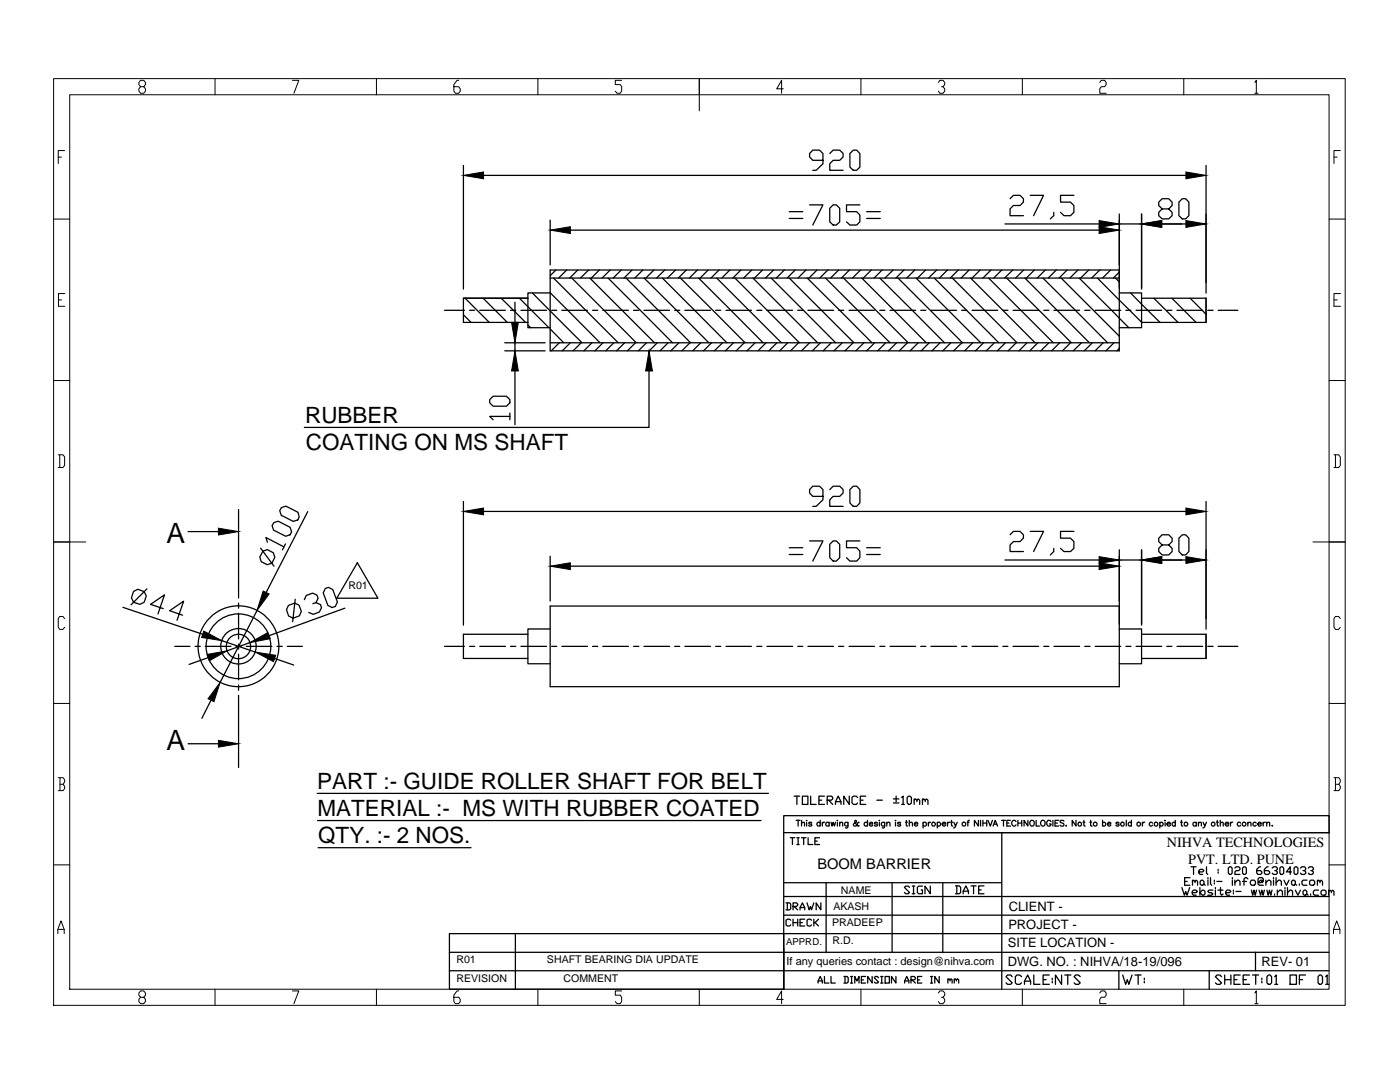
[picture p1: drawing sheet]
<svg xmlns="http://www.w3.org/2000/svg" width="279mm" height="216mm" viewBox="0 0 279 216" stroke-linecap="round" stroke-linejoin="round" font-family="sans-serif">
<!-- layer: 0 -->
<g fill="none" stroke="#000" stroke-width=".25">
<path d="M92.5 33v24.7M96.5 35h140.2M164.2 32h-2l-.6-.7v-.7l.6-.6h1.4l.6 .6v2.1l-1.3 1.3h-.7M165.6 30.6l.7-.6h1.3l.7 .6v.7l-.7 .7h-1.3l-.7 .7v1.3h2.7M169.6 30.6l.7-.6h.7l.6 .6v2.7l-.6 .7h-.7l-.7-.7zM201.6 39.7l.7-.7h1.3l.6 .7v.6l-.6 .7h-1.3l-.7 .7v1.3h2.6M205.6 39h2.7l-2 4M214.3 39h-2.6v1.3h1.9l.7 .7v1.4l-.7 .6h-1.3l-.6-.6M240.7 33v25.5M92.8 59.5l4.8 4.8M96.4 59.5l4.8 4.8M100 59.5l4.9 4.8"/>
<path d="M103.7 59.5l5.8 5.9M105.4 59.5h-12.9v4.8h12.9M106.2 58.4l9.9 10M109.8 43.9v9M109.8 55.5h113.6M110.5 55.5l12.9 12.9M110.9 53.9l-1.1 1.1M113.1 53.9l-1.6 1.6M113.8 45.9h105.6M114.1 55.5l12.9 12.9M115.3 53.9l-1.6 1.6M117.5 53.9l-1.6 1.6"/>
<path d="M117.7 55.5l12.9 12.9M119.6 53.9l-1.6 1.6M121.4 55.5l12.8 12.9M121.8 53.9l-1.6 1.6M124 53.9l-1.6 1.6M125 55.5l12.8 12.9M126.1 53.9l-1.6 1.6M128.3 53.9l-1.6 1.6M128.6 55.5l12.9 12.9M130.5 53.9l-1.6 1.6M132.2 55.5l12.9 12.9M132.7 53.9l-1.7 1.6"/>
<path d="M134.8 53.9l-1.6 1.6M135.8 55.5l12.9 12.9M137 53.9l-1.6 1.6M139.2 53.9l-1.6 1.6M139.4 55.5l12.9 12.9M141.3 53.9l-1.6 1.6M143 55.5l12.9 12.9M143.5 53.9l-1.6 1.6M145.7 53.9l-1.7 1.6M146.7 55.5l12.8 12.9M147.9 53.9l-1.7 1.6M150 53.9l-1.6 1.6"/>
<path d="M150.3 55.5l12.9 12.9M152.2 53.9l-1.6 1.6M153.9 55.5l12.9 12.9M154.4 53.9l-1.6 1.6M156.5 53.9l-1.6 1.6M157.5 55.5l12.9 12.9M157.5 42.2h2.7M157.5 43.6h2.7M158.7 53.9l-1.6 1.6M160.9 53.9l-1.7 1.6M161.1 55.5l12.9 12.9M161.6 40.9h2.6l-2 4"/>
<path d="M163.1 53.9l-1.7 1.6M164.7 55.5l12.9 12.9M165.2 53.9l-1.6 1.6M166.3 40.9h.6l.7 .7v2.7l-.7 .6h-.6l-.7-.6v-2.7zM167.4 53.9l-1.6 1.6M168.3 55.5l13 12.9M169.5 53.9l-1.6 1.6M171.6 40.9h-2.7v1.3h2.1l.6 .7v1.4l-.6 .6h-1.4l-.7-.6M171.7 53.9l-1.6 1.6M172 55.5l12.9 12.9M173 42.2h2.7M173 43.6h2.7"/>
<path d="M173.9 53.9l-1.6 1.6M175.6 55.5l12.9 12.9M176.1 53.9l-1.7 1.6M178.3 53.9l-1.7 1.6M179.2 55.5l12.9 12.9M180.4 53.9l-1.6 1.6M182.6 53.9l-1.6 1.6M182.8 55.5l12.9 12.9M184.7 53.9l-1.6 1.6M186.5 55.5l12.8 12.9M186.9 53.9l-1.6 1.6M189.1 53.9l-1.6 1.6"/>
<path d="M190.1 55.5l12.9 12.9M191.2 53.9l-1.6 1.6M193.4 53.9l-1.6 1.6M193.7 55.5l12.9 12.9M195.6 53.9l-1.6 1.6M197.3 55.5l12.9 12.9M197.8 53.9l-1.6 1.6M199.9 53.9l-1.6 1.6M200.6 44.7h18.8M200.9 55.5l12.9 12.9M202.1 53.9l-1.6 1.6M204.3 53.9l-1.6 1.6"/>
<path d="M204.5 55.5l12.9 12.9M206.4 53.9l-1.6 1.6M208.1 55.5l13 12.9M208.6 53.9l-1.6 1.6M210.3 42.4v.6l-.7 .7M210.8 53.9l-1.6 1.6M211.8 55.5l11.6 11.6M213 53.9l-1.6 1.6M215.1 53.9l-1.6 1.6M215.4 55.5l9.9 9.9M217.3 53.9l-1.6 1.6M219 55.5l8.8 8.8"/>
<path d="M219.5 53.9l-1.6 1.6M221.6 53.9l-1.6 1.6M222.6 55.5l.8 .7M223.4 58.4h4.4v7h-4.4M223.4 42.7v27.3h-113.6v-16.1h113.6M223.4 54.3l-1.2 1.2M223.4 44.7h4.4M225.6 58.4l5.9 5.9M227.8 59.5h12.9v4.8h-12.9M227.8 42.7v15M230.3 59.5l4.8 4.8M231.8 44.7h4.9"/>
<path d="M231.9 41.7l-.6-.7v-.7l.6-.6h1.3l.7 .6v.7l-.7 .7h-1.3l-.6 .7v.6l.6 .7h1.3l.7-.7v-.6l-.7-.7M233.9 59.5l4.8 4.8M235.3 40.3l.7-.6h.6l.7 .6v2.7l-.7 .7h-.6l-.7-.7zM237.5 59.5l3.2 3.2M88.7 61.9h4M92.5 62.8l1.5 1.5M93.7 61.9h1M95.7 61.9h5.2M97.7 79.7l.7-.6h2.7l.7 .6v.7l-.7 .7h-2.7l-.7-.7zM100.7 70h8.1M100.7 68.4h8.1M101.9 61.9h1"/>
<path d="M102.8 60.3v4M102.8 68.4v1.6M102.8 74v10.7M104 61.9h5.1M105.4 64.8l.5 .6M109.8 65.4h-4.4v-7h4.4l9.9 10M109.8 65.6l2.7 2.8M109.8 68.4h113.6M110.1 61.9h1M111.6 68.4l-1.6 1.6M112.1 61.9h5.1M113.8 68.4l-1.6 1.6"/>
<path d="M116 68.4l-1.6 1.6M118.1 68.4l-1.6 1.6M118.3 61.9h1M120.3 61.9h5.1M120.3 68.4l-1.6 1.6M122.5 68.4l-1.6 1.6M124.7 68.4l-1.7 1.6M126.4 61.9h1.1M126.8 68.4l-1.6 1.6M128.5 61.9h5.1M129 68.4l-1.6 1.6M129.5 74v11.3h-68.8"/>
<path d="M131.2 68.4l-1.6 1.6M133.3 68.4l-1.6 1.6M134.6 61.9h1.1M135.5 68.4l-1.6 1.6M136.7 61.9h5.1M137.7 68.4l-1.6 1.6M139.9 68.4l-1.7 1.6M142 68.4l-1.6 1.6M142.8 61.9h1M144.2 68.4l-1.6 1.6M144.9 61.9h5.1M146.4 68.4l-1.6 1.6"/>
<path d="M148.5 68.4l-1.6 1.6M150.7 68.4l-1.6 1.6M151 61.9h1M152.9 68.4l-1.6 1.6M153.1 61.9h5.1M155.1 68.4l-1.7 1.6M157.2 68.4l-1.6 1.6M159.2 61.9h1M159.4 68.4l-1.6 1.6M161.2 61.9h5.2M161.6 68.4l-1.6 1.6M163.7 68.4l-1.6 1.6"/>
<path d="M165.9 68.4l-1.6 1.6M167.4 61.9h1M168.1 68.4l-1.7 1.6M169.4 61.9h5.1M170.3 68.4l-1.7 1.6M172.4 68.4l-1.6 1.6M174.6 68.4l-1.6 1.6M175.6 61.9h1M176.8 68.4l-1.6 1.6M177.6 61.9h5.1M178.9 68.4l-1.6 1.6M181.1 68.4l-1.6 1.6"/>
<path d="M183.2 68.4l-1.6 1.6M183.8 61.9h1M185.4 68.4l-1.6 1.6M185.8 61.9h5.1M187.6 68.4l-1.6 1.6M189.8 68.4l-1.6 1.6M191.9 61.9h1.1M192 68.4l-1.7 1.6M194 61.9h5.1M194.1 68.4l-1.6 1.6M196.3 68.4l-1.6 1.6M198.4 68.4l-1.6 1.6"/>
<path d="M200.1 61.9h1.1M200.6 68.4l-1.6 1.6M202.2 61.9h5.1M202.8 68.4l-1.6 1.6M205 68.4l-1.6 1.6M207.1 68.4l-1.6 1.6M208.3 61.9h1M209.3 68.4l-1.6 1.6M210.3 61.9h5.2M211.5 68.4l-1.6 1.6M213.6 68.4l-1.6 1.6M215.8 68.4l-1.6 1.6"/>
<path d="M216.5 61.9h1M218 68.4l-1.6 1.6M218.6 61.9h5.1M220.2 68.4l-1.6 1.6M222.3 68.4l-1.6 1.6M223.4 69.5l-.5 .5M224.7 61.9h1M226.7 61.9h5.1M227.8 64.3h.1M232.9 61.9h1M234.9 61.9h5.1M241 61.9h1.1"/>
<path d="M243.1 61.9h3.9M101.8 83.1h-4.1l.7 .7M101.8 82.4v1.4M164.2 99h-2l-.6-.6v-.7l.6-.7h1.4l.6 .7v2l-1.3 1.3h-.7M165.6 97.7l.7-.7h1.3l.7 .7v.7l-.7 .6h-1.3l-.7 .7v1.3h2.7M169.6 97.7l.7-.7h.7l.6 .7v2.7l-.6 .6h-.7l-.7-.6zM26.7 118l.8-.4 1.3 .5 .4 .8-.4 1.3-.9 .4-1.2-.4-.5-.9zM29.3 117.5l-3.2 3.2M37.5 106.1h6.1M47.6 101.7v17.6M52 109.4l2.7 3.6M52.5 110l.9-.3 1.2 .6 .2 .9-.5 1.2-1 .3-1.2-.6-.3-.9z"/>
<path d="M53.4 108.2l-.3-.9 3.6 1.8M54.6 104.3l.9-.3 2.4 1.2 .3 .9-.3 .6-.9 .3-2.4-1.2-.3-.9zM56.2 101.3l.9-.3 2.4 1.2 .2 1-.3 .5-.9 .3-2.4-1.2-.3-.9zM57 108.5l-.6 1.2M58.9 119.6l-.5 4.5M60.7 119.7l.4-.9 1.3-.5 .8 .4 .3 .7-.4 .9-.7 .2M61.4 102.1l-8.3 16.1M64.9 117.4l.7-.2 .8 .4 .9 2.5-.4 .9-.6 .2-.9-.4-.9-2.5zM71.3 112.3l4.1 7.1h-8.2zM92.5 100.1v24.6M96.5 102.1h140.2M109.8 111v8.9"/>
<path d="M113.8 113h105.6M157.5 109.3h2.7M157.5 110.6h2.7M161.6 107.9h2.6l-2 4.1M165.6 108.6l.7-.7h.6l.7 .7v2.7l-.7 .7h-.6l-.7-.7zM171.6 107.9h-2.7v1.4h2.1l.6 .7v1.3l-.6 .7h-1.4l-.7-.7M173 109.3h2.7M173 110.6h2.7M200.6 111.7h18.8M201.6 106.7l.7-.7h1.3l.6 .7v.7l-.6 .7h-1.3l-.7 .6v1.4h2.6M205.6 106h2.7l-2 4.1M210.3 109.4v.7l-.7 .6"/>
<path d="M214.3 106h-2.6v1.4h1.9l.7 .7v1.3l-.7 .7h-1.3l-.6-.7M223.4 109.7v27.3h-113.6v-16.1h113.6M223.4 111.7h4.4M227.8 109.7v15M231.8 111.7h4.9M231.9 108.7l-.6-.6v-.7l.6-.7h1.3l.7 .7v.7l-.7 .6h-1.3l-.6 .7v.7l.6 .6h1.3l.7-.6v-.7l-.7-.7M235.3 107.4l.7-.7h.6l.7 .7v2.7l-.7 .6h-.6l-.7-.6zM240.7 100.1v25.4M24.5 121.2l16 5.4M32.6 121.4l-2.6-.8 2.8-1.9-1.3 3.8M34.9 129h3M36.4 122.8l-2.5-.9 2.7-1.9-1.3 3.8"/>
<path d="M38.9 129h1M41 129h5.1M41.6 131.2l-3.9 1.4M42.1 139.7l-1.8 3.6M44.3 127.8l6.7 2.3M47.1 129h1M47.6 120.3v1.1M47.6 122.4v5.1M47.6 128.5v1M47.6 130.5v5.2M47.6 136.7v1M47.6 138.8v14.3"/>
<path d="M49.1 129h5.2M49.9 128.2l-4.6 1.7M51.3 121.8l-7.4 14.4M54.8 131.4l3.8 1.3M55.3 129h1M57.3 129h3.1M57.6 120.8l1.2-.5 .9 .5 .4 1.2-.3 .9-1.3 .4-.9-.4-.4-1.2zM63.1 120.3l.9 .3 .2 .7-.5 .8-1.2 .5-.9-.4M68.8 121.4l-15.1 5.5M88.7 129h4M93.7 129h1M95.7 129h5.2"/>
<path d="M101.9 129h1M104 129h5.1M105.4 126.6h-12.9v4.8h12.9M109.8 125.5h-4.4v6.9h4.4M110.1 129h1M112.1 129h5.1M118.3 129h1M120.3 129h5.1M126.4 129h1.1M128.5 129h5.1M134.6 129h1.1M136.7 129h5.1"/>
<path d="M142.8 129h1M144.9 129h5.1M151 129h1M153.1 129h5.1M159.2 129h1M161.2 129h5.2M167.4 129h1M169.4 129h5.1M175.6 129h1M177.6 129h5.1M183.8 129h1M185.8 129h5.1"/>
<path d="M191.9 129h1.1M194 129h5.1M200.1 129h1.1M202.2 129h5.1M208.3 129h1M210.3 129h5.2M216.5 129h1M218.6 129h5.1M223.4 125.5h4.4v6.9h-4.4M224.7 129h1M226.7 129h5.1M227.8 126.6h12.9v4.8h-12.9"/>
<path d="M232.9 129h1M234.9 129h5.1M241 129h1.1M243.1 129h3.9M37.5 148.4h6.1M63.3 158.3h90.1M158.5 158.9h1.1M159 158.9v1.6M160.1 158.9h1.1v1.6h-1.1zM161.8 158.9v1.6h1.1M163.4 159.7h.6M164.5 158.9h-1.1v1.6h1.1"/>
<path d="M165.1 159.7h.8l.3-.3v-.3l-.3-.2h-.8v1.6M165.4 159.7l.8 .8M166.7 160h1.1M169.5 158.9v1.6l-1.1-1.6v1.6M171.1 159.1l-.2-.2h-.6l-.3 .2v1.1l.3 .3h.6l.2-.3M171.7 159.7h.5M172.8 158.9h-1.1v1.6h1.1M175 159.7h1.1M178.3 159.4h1.1M178.8 158.9v1.1M179.9 159.1l.3-.2v1.6M181 159.1l.3-.2h.3l.3 .2v1.1l-.3 .3h-.3l-.3-.3z"/>
<path d="M182.4 159.7l.3-.3 .3 .3v.3M182.4 159.4v1.1M183 159.7l.2-.3 .3 .3v.8M184.1 159.7l.2-.3 .3 .3v.3M184.1 159.4v1.1M184.6 159.7l.3-.3 .3 .3v.8M63.4 163.7h88.5M63.5 169.1h30.5M156.4 162.8h108.8v3.3h-108.8zM156.4 178.9h108.8M156.4 166.1v31.3M156.4 176.1h43.5"/>
<path d="M157.7 167.2h.9M158.1 167.2v1.3M158.2 166.1h107M158.9 163.7h.8M159 167.2h.5M159 168.5h.5M159.3 163.7v1.1M159.3 167.2v1.3M160 164.3l.2-.2h.3l.1 .7M160 163.7v1.1M160 167.2h.9M160.4 167.2v1.3"/>
<path d="M160.9 163.7h.1M161 164.1v.7M161.3 167.2v1.3h.9M162 164.2l-.2-.1-.4 .1 .6 .3v.3h-.4l-.2-.1M162.6 167.8h.5M163.6 167.2h-1v1.3h1M163.7 164.2a.37 .37 0 0 0-.6 0 .37 .37 0 0 0 0 .5 .37 .37 0 0 0 .6 0M163.7 163.7v1.1M164.1 164.1v.7M164.6 164.1h-.3l-.2 .3M164.9 176.1v13.9M165.5 164.2a.37 .37 0 0 0-.6 0 .37 .37 0 0 0 0 .5 .37 .37 0 0 0 .6 0"/>
<path d="M165.5 164.1v.7M165.8 164.1l.3 .7 .2-.7 .2 .7 .2-.7M166.7 160.5v-.5l.6-1.1 .5 1.1v.5M167.1 163.7h.1M167.1 164.1v.7M167.6 164.3l.2-.2h.3l.1 .7M167.6 164.1v.7M169.2 164.1v.9l-.2 .2h-.3M169.2 164.2a.37 .37 0 0 0-.5 0 .37 .37 0 0 0 0 .5 .37 .37 0 0 0 .5 0M171.4 164.2l-.1-.1a.78 .78 0 0 1-.9 .7l-.1-.3 .6-.6-.1-.2-.2 .2v.2l.5 .7 .3-.1M173.1 164.2a.37 .37 0 0 0-.5 0 .37 .37 0 0 0 0 .5 .37 .37 0 0 0 .5 0M173.1 163.7v1.1"/>
<path d="M173.5 164.4h.6v-.1a.35 .35 0 0 0-.5-.1 .35 .35 0 0 0 0 .5 .35 .35 0 0 0 .5 0M175.1 164.2l-.2-.1-.4 .1 .5 .3v.3h-.3l-.2-.1M175.5 163.7h.1M175.5 164.1v.7M176.6 164.1v.9l-.2 .2h-.3M176.6 164.2a.37 .37 0 0 0-.6 0 .37 .37 0 0 0 0 .5 .37 .37 0 0 0 .6 0M177 164.3l.3-.2h.2l.1 .7M177 164.1v.7M178 176.1v13.9M178.3 160.2h1.1M178.7 163.7h.1M178.7 164.1v.7"/>
<path d="M179.7 164.2l-.2-.1-.4 .1 .6 .3v.3h-.3l-.3-.1M179.9 160.5h.6M180.7 164.1h.4M180.9 163.7v.9v.2h.2M181.5 164.3l.3-.2h.2l.1 .7M181.5 163.7v1.1M181.5 177.1l-.2-.3h-.6l-.2 .3 1 1-.2 .2h-.6l-.2-.2M182.1 176.8h.5M182.1 178.3h.5M182.3 176.8v1.5M182.5 164.4h.7a.38 .38 0 0 0-.5-.2 .38 .38 0 0 0-.2 .5 .38 .38 0 0 0 .5 .1l.2-.1M184.1 176.8h-.8l-.2 .3v1l.2 .2h.8v-.7h-.3"/>
<path d="M184.2 164.2a.37 .37 0 0 1 .6 0 .37 .37 0 0 1 0 .5 .37 .37 0 0 1-.6 0M184.2 164.1v1.1M185.3 164.1v.7M185.7 176.8v1.5l-1.1-1.5v1.5M185.7 164.1h-.3l-.1 .3M187.1 164.2a.37 .37 0 0 1 .5 0 .37 .37 0 0 1 0 .5 .37 .37 0 0 1-.5 0M187.1 164.1v1.1M188 164.4h.7a.34 .34 0 0 0-.3-.4 .34 .34 0 0 0-.4 .4l.2 .4h.3l.2-.1M188.2 176.1v13.9M189.1 164.1v.7M189.6 164.1h-.3l-.2 .3M189.7 164.1h.4"/>
<path d="M189.9 163.7v.9v.2h.2M190.4 164.1l.3 .7 .3-.7M190.7 164.8l-.4 .4M190.7 176.8h.8l.2 .3v1l-.2 .2h-.8M191 176.8v1.5M192.2 178.3v-.5l.6-1 .5 1v.5M192.2 177.8h1.1M193 164.1h.4M193.4 163.7l-.2 .2v.9M193.8 176.8h1M194.3 176.8v1.5M195.3 163.7v1.1l-.8-1.1v1.1"/>
<path d="M195.3 177.6h.5M195.7 163.7v1.1M196.2 163.7v1.1M196.2 164.2h.7M196.4 176.8h-1.1v1.5h1.1M196.9 163.7v1.1M197.2 163.7l.4 1.1 .5-1.1M198.2 164.8l.4-1.1 .5 1.1M198.4 164.5h.5M199.9 163.7h.7M199.9 166.1v31.3M200.3 163.7v1.1"/>
<path d="M200.9 164.2h.5M201.7 163.7h-.8v1.1h.8M202.8 163.9a.44 .44 0 0 0-.5-.2 .44 .44 0 0 0-.4 .4v.3a.44 .44 0 0 0 .4 .4 .44 .44 0 0 0 .5-.2M203.1 164.2h.8M203.1 163.7v1.1M203.9 163.7v1.1M205.1 163.7v1.1l-.7-1.1v1.1M205.6 163.9l.3-.2a.56 .56 0 0 1 .5 .6 .56 .56 0 0 1-.6 .5l-.3-.4zM206.8 163.7v1.1h.7M207.8 163.9l.2-.2a.56 .56 0 0 1 .6 .6 .56 .56 0 0 1-.7 .5l-.2-.4zM209.7 163.9a.44 .44 0 0 0-.4-.2 .44 .44 0 0 0-.4 .4v.3a.42 .42 0 0 0 .4 .4 .42 .42 0 0 0 .4-.4h-.2M210.1 163.7v1.1"/>
<path d="M210.6 164.2h.4M211.3 163.7h-.7v1.1h.7M212.3 163.9l-.2-.2h-.4l-.1 .4 .6 .2 .1 .4-.2 .1-.5-.1M212.7 164.8h.1zM214.7 163.7v1.1l-.7-1.1v1.1M216.1 164.1h.4M216.3 163.7v.9l.1 .2h.2M217.5 164.1h.4M217.7 163.7v1.1h.3M220 164.2a.35 .35 0 0 1 .6 0 .35 .35 0 0 1 0 .5 .35 .35 0 0 1-.6 0M220 163.7v1.1M221 164.4h.7a.34 .34 0 0 0-.4-.4 .34 .34 0 0 0-.3 .4l.2 .4h.3l.2-.1"/>
<path d="M223.3 164.2l-.2-.1-.4 .1 .6 .3v.3h-.4l-.2-.1M224.8 163.7v1.1M225.8 164.2a.35 .35 0 0 0-.5 0 .35 .35 0 0 0 0 .5 .35 .35 0 0 0 .5 0M225.8 163.7v1.1M228 164.1v.7M228.5 164.1h-.3l-.2 .3M230 164.2a.37 .37 0 0 0-.5 0 .37 .37 0 0 0 0 .5 .37 .37 0 0 0 .5 0M231.5 164.2a.37 .37 0 0 1 .5 0 .37 .37 0 0 1 0 .5 .37 .37 0 0 1-.5 0M231.5 164.1v1.1M232.5 163.7h.1M232.5 164.1v.7M232.9 164.4h.7a.38 .38 0 0 0-.5-.2 .38 .38 0 0 0-.2 .5 .38 .38 0 0 0 .6 .1l.1-.1"/>
<path d="M234.6 164.2a.35 .35 0 0 0-.6 0 .35 .35 0 0 0 0 .5 .35 .35 0 0 0 .6 0M234.6 163.7v1.1M235.6 164.1h.4M235.8 163.7v.9v.2h.2M235.9 177.1l.5 1.5 .2-.7 .3 .7 .5-1.5M236.4 175.9h.5M237.5 175.1h-1.1v1.5h1.1M237.7 173h1M237.9 178.1h.8l.3-.2-.3-.3h-.5l-.3 .3v.5l.3 .2h.5M238 175.9l.2-.3 .3 .3v.2M238 175.6v1M238.2 173v1.5"/>
<path d="M238.5 175.9l.2-.3 .3 .3v.7M238.7 164.2a.37 .37 0 0 0-.5 0 .37 .37 0 0 0 0 .5 .37 .37 0 0 0 .5 0M238.7 164.1v.7M239.2 164.3l.3-.2h.2l.1 .7M239.2 164.1v.7M239.3 174h.7l.3-.3-.3-.2h-.5l-.2 .2v.5l.2 .3h.5M239.5 178.1l.5-.5h.2l.3 .3v.5l-.3 .2h-.2zM239.5 177.1v1.5M239.5 175.9l.3-.3h.2l.3 .3v.5l-.3 .2h-.2l-.3-.2zM240.1 164.1l.3 .7 .4-.7M240.3 176.4l.2 .2M240.4 164.8l-.3 .4"/>
<path d="M240.8 173v1.2l.2 .3M241.1 175.1v.3M241.1 175.6v1M241.6 175.1v1.3l.2 .2M242 177.6h-.7l-.3 .3 .3 .2h.5l.2 .3-.2 .2h-.8M242.3 175.6v.3M242.3 176.1v.3M242.6 177.1v.3M242.6 177.6v1M242.8 164.1h.3M242.9 175.9h1M242.9 163.7v.9l.1 .2h.2"/>
<path d="M243.1 177.6h1M243.1 173.5v.2M243.1 174v.2M243.5 164.3l.3-.2h.3v.7M243.5 163.7v1.1M243.6 177.1v1.3l.2 .2 .3-.2M244.5 164.4h.7a.34 .34 0 0 0-.4-.4 .34 .34 0 0 0-.3 .4l.2 .4h.3l.2-.1M244.6 178.1h.8l.2-.2-.2-.3h-.5l-.3 .3v.5l.3 .2h.5M245.1 173.2l.3-.2h.2l.3 .2v1l-.3 .3h-.2l-.3-.3zM245.6 164.1v.7M245.9 175.1v.3M245.9 175.6v1"/>
<path d="M246 164.1h-.3l-.1 .3M246.2 177.6v.3M246.2 178.1v.3M246.5 173.2l.2-.2h.5l.3 .2v.3l-.3 .2h-.5l-.2 .3v.5h1M246.5 176.1l.5-.5h.2l.3 .3v.7M246.5 175.6v1M246.7 177.9h1M247.6 164.2a.37 .37 0 0 0-.6 0 .37 .37 0 0 0 0 .5 .37 .37 0 0 0 .6 0M248 173.2l.2-.2h.3l.2 .2v1l-.2 .3h-.3l-.2-.3zM248 175.9h.8M249 164.3l.3-.2h.3l.1 .7M249 175.4l-.2-.3h-.3l-.2 .3v1.2"/>
<path d="M249 164.1v.7M249.8 177.6l.2 1 .3-1 .2 1 .3-1M249.8 175.6h.5l.3 .3v.5l-.3 .2h-.5l-.3-.2v-.5zM250.7 164.2a.35 .35 0 0 0-.5 0 .35 .35 0 0 0 0 .5 .35 .35 0 0 0 .5 0M251 164.4h.7a.34 .34 0 0 0-.3-.4 .34 .34 0 0 0-.4 .4l.2 .4h.3l.2-.1M251.3 177.6l.3 1 .2-1 .3 1 .2-1M251.6 173h-.3l-.5 .5v.7l.3 .3h.5l.2-.3v-.2l-.2-.3h-.8M251.9 175.9l-.3 .2h-.3v-.2l.3-.3h.3v.5l.2-.2v-.5l-.2-.3h-.6l-.2 .3v1l.2 .2h.8M252.1 164.1v.7M252.5 164.1h-.2l-.2 .3M252.6 176.1l.5-.5h.3l.2 .3v.7M252.6 175.6v1"/>
<path d="M252.8 164.3l.3-.2h.3v.7M252.8 164.1v.7M252.8 177.6l.3 1 .3-1 .2 1 .3-1M253.1 173h-.3l-.5 .5v.7l.3 .3h.5l.3-.3v-.2l-.3-.3h-.8M253.9 164.7v.1zM253.9 173.2l.3-.2h.5l.2 .2v.3l-.2 .2h-.3M254.2 175.1v.3M254.2 175.6v1M254.4 178.4v.2M254.7 173.7l.2 .3v.2l-.2 .3h-.5l-.3-.3M254.7 176.1l.5-.5h.3l.2 .3v.7M254.7 175.1v1.5"/>
<path d="M254.9 178.1l.5-.5h.3l.2 .3v.7M254.9 177.6v1M255.4 173.2l.3-.2h.2l.3 .2v1l-.3 .3h-.2l-.3-.3zM256.2 175.6l.5 1 .5-1M256.4 177.1v.3M256.4 177.6v1M256.9 178.1l.6-.5h.2l.3 .3v.7M256.9 177.1v1.5M257.8 174h-1.1l.8-1v1.5M257.8 175.9l.2-.3h.3l.2 .3v.5l-.2 .2h-.3l-.2-.2zM258.3 173.2l.2-.2h.3l.2 .2v1l-.2 .3h-.3l-.2-.3zM258.5 177.6l.5 1 .5-1"/>
<path d="M258.5 176.4l.3 .2M259.3 176.4v.2M259.5 173.2l.3-.2h.5l.3 .2v.3l-.3 .2h-.3M260 177.9l.3-.3h.2l.3 .3v.5l-.3 .2h-.2l-.3-.2zM260.3 173.7l.3 .3v.2l-.3 .3h-.5l-.3-.3M260.8 178.4l.3 .2M260.8 175.6h-.7l-.3 .3v.5l.3 .2h.7M261.1 173.2l.3-.2h.5l.2 .2v.3l-.2 .2h-.3M261.6 178.4v.2M261.6 175.6h.5l.3 .3v.5l-.3 .2h-.5l-.2-.2v-.5zM261.9 173.7l.2 .3v.2l-.2 .3h-.5l-.3-.3M262.9 175.9l.3-.3 .2 .3v.2"/>
<path d="M262.9 175.6v1M263.1 177.6h-.7l-.3 .3v.5l.3 .2h.7M263.4 175.9l.3-.3 .2 .3v.7M263.6 177.9l.3-.3h.5l.3 .3v.5l-.3 .2h-.5l-.3-.2zM265.2 177.9l.2-.3 .3 .3v.2M265.2 177.6v1M265.7 177.9l.3-.3 .2 .3v.7M89.7 186.3h66.7v11.1h-66.7zM89.7 190h175.5M89.7 193.7h175.5M102.9 186.3v11.1M156.4 186.3h108.8"/>
<path d="M156.4 182.6h108.8M156.9 180.2h.7l.2 .2v.9l-.2 .3h-.7M157.1 180.2v1.4M157.8 183.6l-.2-.2h-.5l-.2 .2v1l.2 .2h.5l.2-.2M158.3 180.9h.6l.3-.3v-.2l-.3-.2h-.6v1.4M158.3 183.4v1.4M158.3 184.1h.9M158.5 180.9l.7 .7M159.2 183.4v1.4M159.7 181.6v-.5l.4-.9 .5 .9v.5M159.7 181.1h.9M159.7 184.1h.4"/>
<path d="M160.6 183.4h-.9v1.4h.9M161.1 180.2l.4 1.4 .2-.7 .3 .7 .4-1.4M162 183.6l-.3-.2h-.4l-.2 .2v1l.2 .2h.4l.3-.2M162.4 183.4v1.4M162.7 184.1l.7 .7M163.3 196.2v-.5l.4-.9 .4 .9v.5M163.3 195.7h.8M163.4 183.4l-.7 .7h-.3M163.8 180.2v1.4l-.9-1.4v1.4M164.5 194.8v1.4h.9M165.8 194.8v1.4h.9M168.4 194.8h.7l.2 .3v.8l-.2 .3h-.7"/>
<path d="M168.6 194.8v1.4M169.7 194.8h.5M169.7 196.2h.5M170 194.8v1.4M170.6 196.2v-1.4l.4 .9 .4-.9v1.4M171.9 195.5h.4M172.7 194.8h-.8v1.4h.8M174.1 194.8v1.4l-.9-1.4v1.4M175.3 195.1l-.2-.3h-.4l-.2 .3 .8 .8-.2 .3h-.4l-.2-.3M175.8 194.8h.4M175.8 196.2h.4M176 194.8v1.4"/>
<path d="M176.6 194.8h.9v1.4h-.9zM178.8 194.8v1.4l-.9-1.4v1.4M180.5 196.2v-.5l.5-.9 .4 .9v.5M180.5 195.7h.9M181.8 195.5h.6l.3-.2v-.2l-.3-.3h-.6v1.4M182 195.5l.7 .7M183.1 195.5h.4M184 194.8h-.9v1.4h.9M185.7 194.8h.4M185.7 196.2h.4M185.9 194.8v1.4M187.4 194.8v1.4l-.9-1.4v1.4"/>
<path d="M189.2 195.5l.2-.2 .2 .4M189.2 195.3v.9M189.6 195.5l.2-.2 .2 .2v.7M190.4 195.5l.3-.2 .2 .4M190.4 195.3v.9M190.9 195.5l.2-.2 .2 .2v.7M202 194.9l-.3-.4h-.6l-.3 .4 1.2 1.2-.3 .3h-.6l-.3-.3M203.9 194.9l-.4-.4h-.6l-.3 .4v1.2l.3 .3h.6l.4-.3M204.5 196.4v-.6l.6-1.3 .6 1.3v.6M204.5 195.8h1.2M206.3 194.5v1.9h1.2M208.2 195.5h.6"/>
<path d="M209.4 194.5h-1.2v1.9h1.2M210 195.2v.3M210 195.8v.3M211.9 194.5v1.9l-1.3-1.9v1.9M212.5 194.5h1.2M213.1 194.5v1.9M215.6 194.9l-.3-.4h-.6l-.3 .4 1.2 1.2-.3 .3h-.6l-.3-.3M223.3 193.7v3.7M224.1 194.5l.5 1.9 .4-.9 .3 .9 .6-1.9M226.5 194.5h1.2M227.1 194.5v1.9M228.4 195.2v.3"/>
<path d="M228.4 195.8v.3M241.3 193.7v3.7M243.8 194.9l-.3-.4h-.6l-.3 .4 1.2 1.2-.3 .3h-.6l-.3-.3M244.4 195.5h1.2M244.4 194.5v1.9M245.6 194.5v1.9M246.3 195.5h.6M247.5 194.5h-1.2v1.9h1.2M248.1 195.5h.6M249.4 194.5h-1.3v1.9h1.3M250 194.5h1.2M250.6 190v3.7"/>
<path d="M250.6 194.5v1.9M251.8 195.2v.3M251.8 195.8v.3M253.1 194.5h.4l.3 .4v1.2l-.3 .3h-.4l-.3-.3v-1.2zM254.4 194.9l.3-.4v1.9M254.4 196.4h.6M257.5 194.5h1.2v1.9h-1.2zM259.3 195.5h.7M260.5 194.5h-1.2v1.9M263.3 194.5h.3l.3 .4v1.2l-.3 .3h-.3l-.3-.3v-1.2zM264.6 194.9l.3-.4v1.9M264.6 196.4h.6"/>
<circle cx="47.6" cy="129" r="6.5"/>
<circle cx="47.6" cy="129" r="3.5"/>
<circle cx="47.6" cy="129" r="2.43"/>
<circle cx="47.6" cy="129" r="8.1"/>
<circle cx="186.3" cy="164.4" r=".37"/>
<circle cx="192.4" cy="164.4" r=".38"/>
<circle cx="215.5" cy="164.4" r=".37"/>
<circle cx="218.6" cy="164.4" r=".38"/>
<circle cx="224" cy="164.4" r=".37"/>
<circle cx="227.3" cy="164.4" r=".38"/>
<circle cx="230.7" cy="164.4" r=".39"/>
<circle cx="236.7" cy="164.4" r=".37"/>
<circle cx="242.1" cy="164.4" r=".38"/>
<circle cx="248.3" cy="164.4" r=".38"/>
</g>
<g fill="#000" stroke="#000" stroke-width=".2">
<path d="M92.5 35l4-.7v1.4zM236.7 34.3l4 .7-4 .7zM109.8 45.9l4-.7v1.4zM219.4 45.2l4 .7-4 .7zM219.4 44l4 .7-4 .7zM227.8 44.7l4-.7v1.4zM236.7 44l4 .7-4 .7zM102.1 64.3h1.3l-.6 4.1zM102.8 70l.6 4h-1.3zM129.5 70l.7 4h-1.4zM43.6 105.4l4 .7-4 .7zM52.5 117.9l1.2 .6-2.4 3.3z"/>
<path d="M92.5 102.1l4-.7v1.3zM109.8 113l4-.7v1.4zM219.4 112.3l4 .7-4 .7zM219.4 111.1l4 .6-4 .7zM227.8 111.7l4-.6v1.3zM236.7 101.4l4 .7-4 .6zM236.7 111.1l4 .6-4 .7zM40.7 125.9l3.6 1.9-4.1-.6zM41.3 130.6l4-.7-3.5 2zM43.9 136.2l-1.2 3.8-1.2-.6zM49.9 128.2l3.6-2 .4 1.3zM51 130.1l4 .7-.4 1.2z"/>
<path d="M43.6 147.7l4 .7-4 .7z"/>
</g>
<g fill="none" stroke="#000" stroke-width=".2">
<path d="M10.7 15.7h257.8v184.9h-257.8zM13.9 18.9h251.3v178.5h-251.3zM28.1 17.3l-.4-.4v-.4l.4-.5h.6l.3 .5v.4l-.3 .4h-.6l-.4 .4v.5l.4 .4h.6l.3-.4v-.5l-.3-.4M42.9 15.7v3.2M58.4 16h1.2l-.9 2.6M75.1 15.7v3.2M91.6 16h-.4l-.6 .9v1.3l.3 .4h.7l.2-.4v-.5l-.2-.4h-1M107.3 15.7v3.2M124.1 16h-1.3v.9h1l.3 .4v.9l-.3 .4h-.7l-.3-.4M139.6 15.7v6.4M156.3 17.7h-1.3l1-1.7v2.6M171.8 15.7v3.2"/>
<path d="M187.3 16.5l.3-.5h.6l.3 .5v.4l-.3 .4h-.3M188.2 17.3l.3 .4v.5l-.3 .4h-.6l-.3-.4M204 15.7v3.2M219.5 16.5l.3-.5h.7l.3 .5v.4l-.3 .4h-.7l-.3 .4v.9h1.3M236.2 15.7v3.2M250.4 16.5l.3-.5v2.6M250.4 18.6h.7M11.6 31.4h.7M12.9 30h-1.3v2.6M266.2 31.4h.7M267.5 30h-1.3v2.6M10.7 43.7h3.2"/>
<path d="M11.7 59.8h.6M12.9 58.6h-1.2v2.5h1.2M265.2 43.7h3.3M266.2 59.8h.7M267.5 58.6h-1.3v2.5h1.3M10.7 75.9h3.2M265.2 75.9h3.3M11.6 90.7h1l.3 .5v1.7l-.3 .4h-1M11.9 90.7v2.6M266.2 90.7h1l.3 .5v1.7l-.3 .4h-1M266.5 90.7v2.6M10.7 108.1h6.4"/>
<path d="M262 108.1h6.5M12.9 123.4l-.3-.4h-.7l-.3 .4v1.8l.3 .4h.7l.3-.4M267.5 123.4l-.3-.4h-.7l-.3 .4v1.8l.3 .4h.7l.3-.4M10.7 140.4h3.2M11.6 155.2h1l.3 .4v.4l-.3 .5M12 156.5h.6l.3 .4v.4l-.3 .5h-1M12 155.2v2.6M265.2 140.4h3.3M266.2 155.2h1l.3 .4v.4l-.3 .5M266.5 156.5h.7l.3 .4v.4l-.3 .5h-1M266.5 155.2v2.6M10.7 172.6h3.2"/>
<path d="M265.2 172.6h3.3M11.5 186.3v-.9l.7-1.6 .6 1.6v.9M11.5 185.4h1.3M28.1 199l-.4-.4v-.5l.4-.4h.6l.3 .4v.5l-.3 .4h-.6l-.4 .4v.4l.4 .5h.6l.3-.5v-.4l-.3-.4M42.9 197.4v3.2M58.4 197.7h1.2l-.9 2.6M75.1 197.4v3.2M91.6 197.7h-.4l-.6 .9v1.2l.3 .5h.7l.2-.5v-.4l-.2-.4h-1M107.3 197.4v3.2M124.1 197.7h-1.3v.9h1l.3 .4v.8l-.3 .5h-.7l-.3-.5M139.6 197.4v3.2M156.3 199.4h-1.3l1-1.7v2.6"/>
<path d="M171.8 197.4v3.2M187.3 198.1l.3-.4h.6l.3 .4v.5l-.3 .4h-.3M188.2 199l.3 .4v.4l-.3 .5h-.6l-.3-.5M204 197.4v3.2M219.5 198.1l.3-.4h.7l.3 .4v.5l-.3 .4h-.7l-.3 .4v.9h1.3M236.2 197.4v3.2M250.4 198.1l.3-.4v2.6M266.1 186.3v-.9l.7-1.6 .6 1.6v.9M266.1 185.4h1.3M250.4 200.3h.7"/>
</g>
<g font-size="5.6">
<text x="33.2" y="108.4">A</text>
<text x="33.2" y="149.7">A</text>
</g>
<g font-size="4.5">
<text x="60.9" y="84.3">RUBBER</text>
<text x="61" y="89.7">COATING ON MS SHAFT</text>
<text x="63.3" y="157.4">PART :- GUIDE ROLLER SHAFT FOR BELT</text>
<text x="63.4" y="162.8">MATERIAL :- MS WITH RUBBER COATED</text>
<text x="63.5" y="168.2">QTY. :- 2 NOS.</text>
</g>
<text font-size="2.9" x="163.1" y="173.4">BOOM BARRIER</text>
<g font-size="2.8">
<text x="232.9" y="169.1">NIHVA TECHNOLOGIES</text>
<text x="237.1" y="172.4">PVT. LTD. PUNE</text>
</g>
<g font-size="2.6">
<text x="201.2" y="185.4">PROJECT -</text>
<text x="201.3" y="181.7">CLIENT -</text>
<text x="201.2" y="189">SITE LOCATION -</text>
<text x="201.1" y="192.7">DWG. NO. : NIHVA/18-19/096</text>
<text x="251.7" y="192.7">REV- 01</text>
</g>
<text font-size="2.2" x="157" y="192.5">If any queries contact : design@nihva.com</text>
<g font-size="2.1">
<text x="69.5" y="117.5">R01</text>
<text x="167.8" y="178.3">NAME</text>
<text x="166.1" y="184.9">PRADEEP</text>
<text x="166.3" y="181.6">AKASH</text>
<text x="166.1" y="188.5">R.D.</text>
<text x="91.1" y="195.9">REVISION</text>
<text x="91.1" y="192.2">R01</text>
<text x="109.2" y="192.2">SHAFT BEARING DIA UPDATE</text>
<text x="112.5" y="195.9">COMMENT</text>
</g>
<text font-size="1.9" x="156.9" y="188.5">APPRD.</text>
</svg>
